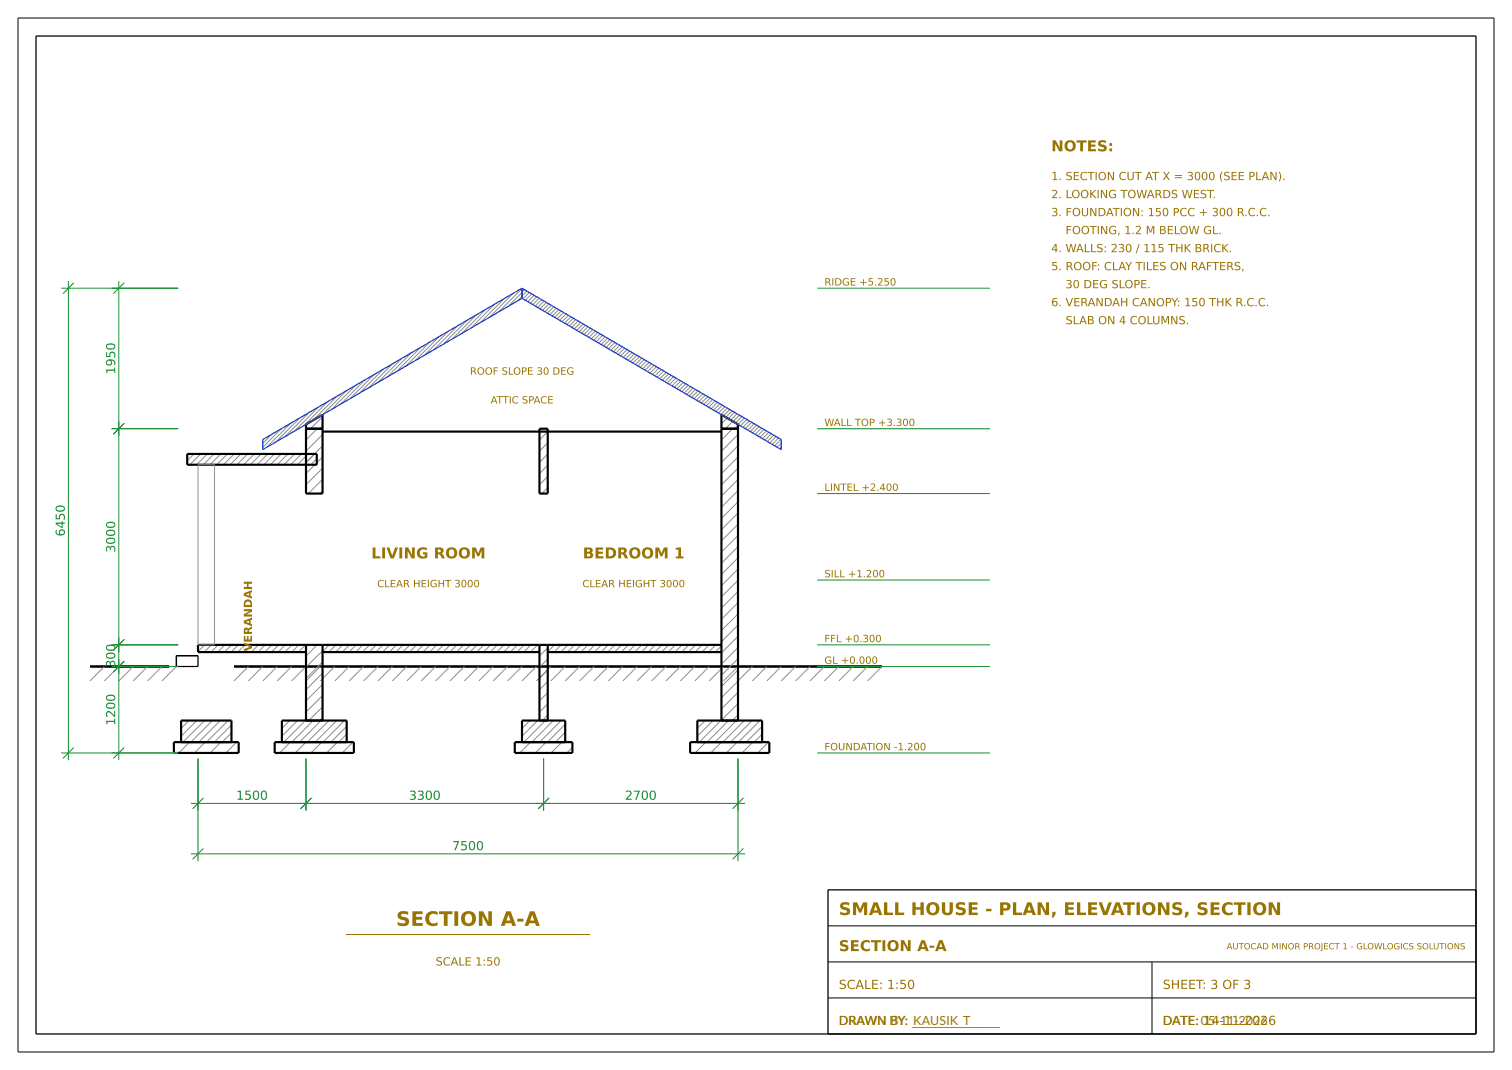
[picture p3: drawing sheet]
<svg xmlns="http://www.w3.org/2000/svg" width="420mm" height="297mm" viewBox="0 0 420 297" stroke-linecap="round" stroke-linejoin="round" font-family="sans-serif">
<path d="M10 10h400v277h-400zM49 182h6v3h-6zM410 247h-180v40" fill="none" stroke="#000" stroke-width=".35"/>
<path d="M5 5h410v287h-410zM230 257h180M230 277h180M230 267h180M320 267v20" fill="none" stroke="#000" stroke-width=".28"/>
<path d="M25 185h22M65 185h180" fill="none" stroke="#000" stroke-width=".7" stroke-linecap="butt"/>
<g fill="none" stroke="#8c8c8c" stroke-width=".28">
<path d="M111.7 99.4l-6.7 6.8M114.3 97.9l-6.8 6.7M116.8 96.4l-6.7 6.7M119.4 94.9l-6.7 6.7M122 93.4l-6.7 6.7M124.6 91.9l-6.7 6.7M127.2 90.4l-6.8 6.7M129.7 88.9l-6.7 6.7M132.3 87.4l-6.7 6.7M134.9 85.9l-6.7 6.7M137.5 84.4l-6.7 6.7M140.1 82.9l-6.8 6.7"/>
<path d="M142.6 81.4l-6.7 6.7M145 80.1l-6.5 6.5M145 81.2l-3.9 3.9M145 82.2l-1.3 1.4M145.7 80.4l-.7 .7M146.4 80.8l-1.4 1.4M147 81.2l-1.7 1.8M147.7 81.6l-1.8 1.8M148.4 82l-1.8 1.8M149.1 82.4l-1.8 1.7M149.8 82.8l-1.8 1.7M150.4 83.2l-1.7 1.7"/>
<path d="M151.1 83.6l-1.8 1.7M151.8 84l-1.8 1.7M152.5 84.4l-1.8 1.7M153.1 84.8l-1.7 1.7M153.8 85.1l-1.7 1.8M154.5 85.5l-1.8 1.8M155.2 85.9l-1.8 1.8M155.9 86.3l-1.8 1.8M156.5 86.7l-1.7 1.8M157.2 87.1l-1.7 1.8M157.9 87.5l-1.8 1.8M158.6 87.9l-1.8 1.8"/>
<path d="M159.3 88.3l-1.8 1.8M159.9 88.7l-1.7 1.8M160.6 89.1l-1.8 1.8M161.3 89.5l-1.8 1.8M162 89.9l-1.8 1.8M162.6 90.3l-1.7 1.8M163.3 90.7l-1.7 1.8M164 91.1l-1.8 1.8M164.7 91.5l-1.8 1.8M165.4 91.9l-1.8 1.7M166 92.3l-1.7 1.7M166.7 92.7l-1.7 1.7"/>
<path d="M167.4 93.1l-1.8 1.7M168.1 93.5l-1.8 1.7M168.8 93.9l-1.8 1.7M169.4 94.3l-1.7 1.7M170.1 94.7l-1.8 1.7M170.8 95l-1.8 1.8M171.5 95.4l-1.8 1.8M172.2 95.8l-1.8 1.8M172.8 96.2l-1.7 1.8M173.5 96.6l-1.8 1.8M174.2 97l-1.8 1.8M174.9 97.4l-1.8 1.8"/>
<path d="M175.5 97.8l-1.7 1.8M176.2 98.2l-1.7 1.8M176.9 98.6l-1.8 1.8M177.6 99l-1.8 1.8M178.3 99.4l-1.8 1.8M178.9 99.8l-1.7 1.8M78.2 119l-5.2 5.1M80.7 117.5l-6.7 6.7M83.3 116l-6.7 6.7M85.9 114.5l-6.7 6.7M88.1 119l-3.1 3.1M88.5 113l-6.7 6.7"/>
<path d="M89.6 115.7l-3.3 3.3M89.6 118.2l-.8 .8M91.1 111.5l-6.8 6.7M93.6 110l-6.7 6.7M96.2 108.5l-6.7 6.7M98.8 107l-6.7 6.7M101.4 105.4l-6.7 6.8M104 103.9l-6.8 6.8M106.5 102.4l-6.7 6.8M109.1 100.9l-6.7 6.8M152.2 119.8l-2.3 2.3M179.6 100.2l-1.7 1.8"/>
<path d="M180.3 100.6l-1.8 1.8M181 101l-1.8 1.8M181.7 101.4l-1.8 1.8M182.3 101.8l-1.7 1.7M183 102.2l-1.8 1.7M183.7 102.6l-1.8 1.7M184.4 103l-1.8 1.7M185.1 103.4l-1.8 1.7M185.7 103.8l-1.7 1.7M186.4 104.2l-1.8 1.7M187.1 104.6l-1.8 1.7M187.8 104.9l-1.8 1.8"/>
<path d="M188.4 105.3l-1.7 1.8M189.1 105.7l-1.7 1.8M189.8 106.1l-1.8 1.8M190.5 106.5l-1.8 1.8M191.2 106.9l-1.8 1.8M191.8 107.3l-1.7 1.8M192.5 107.7l-1.7 1.8M193.2 108.1l-1.8 1.8M193.9 108.5l-1.8 1.8M194.6 108.9l-1.8 1.8M195.2 109.3l-1.7 1.8M195.9 109.7l-1.8 1.8"/>
<path d="M196.6 110.1l-1.8 1.8M197.3 110.5l-1.8 1.8M197.9 110.9l-1.7 1.8M198.6 111.3l-1.7 1.8M199.3 111.7l-1.8 1.7M200 112.1l-1.8 1.7M200.7 112.5l-1.8 1.7M201.3 112.9l-1.7 1.7M202 116l-1.6 1.6M202 113.3l-1.7 1.7M202.7 113.7l-1.8 1.7M203.4 114.1l-1.8 1.7"/>
<path d="M203.5 119l-3.1 3.1M203.5 117l-2 2M204.1 114.5l-1.8 1.7M204.7 114.8l-1.7 1.8M205 118l-1 1M205.4 115.2l-1.8 1.8M206.1 115.6l-1.8 1.8M206.8 116l-1.8 1.8M207.5 116.4l-1.8 1.8M208.1 116.8l-1.7 1.8M208.8 117.2l-1.8 1.8M209.5 117.6l-1.8 1.8"/>
<path d="M210.2 118l-1.8 1.8M210.8 118.4l-1.7 1.8M211.5 118.8l-1.7 1.8M212.2 119.2l-1.8 1.8M212.9 119.6l-1.8 1.8M213.6 120l-1.8 1.8M53.9 126l-1.9 1.9M55 129h4.6v50h-4.6zM55.7 126l-3 3M57.6 126l-3 3M59.5 126l-3 3M61.3 126l-3 3"/>
<path d="M63.2 126l-3 3M65.1 126l-3 3M66.9 126l-3 3M68.8 126l-3 3M70.7 126l-3 3M72.5 126l-3 3M74.4 126l-3 3M75.6 120.5l-2.6 2.6M76.3 126l-3 3M78.1 126l-3 3M80 126l-3 3M81.9 126l-3 3"/>
<path d="M83.7 126l-3 3M85.6 126l-3 3M87.5 126l-3 3M88 127.3l-1.7 1.7M89.6 120.6l-4.6 4.6M89.6 123.7l-4.6 4.6M89.6 126.8l-4.6 4.6M89.6 130l-4.6 4.6M89.6 133.1l-3.9 3.9M89.6 136.2l-.8 .8M152.2 122.9l-2.3 2.3M152.2 126l-2.3 2.3"/>
<path d="M152.2 129.1l-2.3 2.3M152.2 132.3l-2.3 2.3M152.2 135.4l-1.7 1.6M205 133.1l-4.6 4.6M205 120.6l-4.6 4.6M205 123.7l-4.6 4.6M205 126.8l-4.6 4.6M205 130l-4.6 4.6M205 136.2l-4.6 4.6M205 139.3l-4.6 4.6M214.2 120.4l-1.7 1.8M214.9 120.8l-1.7 1.8"/>
<path d="M215.6 121.2l-1.8 1.8M216.3 121.6l-1.8 1.7M217 122l-1.8 1.7M217 123l-1.1 1.1M217 124.1l-.5 .4M205 142.4l-4.6 4.6M205 145.5l-4.6 4.6M205 148.6l-4.6 4.6M205 151.7l-4.6 4.6M205 154.8l-4.6 4.6M205 158l-4.6 4.6M56.9 179l-1.9 1.9"/>
<path d="M58.7 179l-2 2M60.6 179l-2 2M62.5 179l-2 2M64.3 179l-2 2M66.2 179l-2 2M68.1 179l-2 2M69.9 179l-2 2M71.8 179l-2 2M73.7 179l-2 2M75.5 179l-2 2M77.4 179l-2 2M79.3 179l-2 2"/>
<path d="M81.1 179l-2 2M83 179l-2 2M84.9 179l-2 2M88.1 179l-3.1 3.1M91.5 179l-1.9 1.9M93.3 179l-2 2M95.2 179l-2 2M97.1 179l-2 2M98.9 179l-2 2M100.8 179l-2 2M102.7 179l-2 2M104.5 179l-2 2"/>
<path d="M106.4 179l-2 2M108.3 179l-2 2M110.1 179l-2 2M112 179l-2 2M113.9 179l-2 2M115.7 179l-2 2M117.6 179l-2 2M119.5 179l-2 2M121.3 179l-2 2M123.2 179l-2 2M125.1 179l-2 2M126.9 179l-2 2"/>
<path d="M128.8 179l-2 2M130.7 179l-2 2M132.5 179l-2 2M134.4 179l-2 2M136.3 179l-2 2M138.1 179l-2 2M140 179l-2 2M141.9 179l-2 2M143.7 179l-2 2M145.6 179l-2 2M147.5 179l-2 2M149.3 179l-2 2"/>
<path d="M152.2 179.8l-2.3 2.3M154 179l-1.8 1.9M155.9 179l-2 2M157.8 179l-2 2M159.6 179l-2 2M161.5 179l-2 2M163.4 179l-2 2M165.2 179l-2 2M167.1 179l-2 2M169 179l-2 2M170.8 179l-2 2M172.7 179l-2 2"/>
<path d="M174.6 179l-2 2M176.4 179l-2 2M178.3 179l-2 2M180.2 179l-2 2M182 179l-2 2M183.9 179l-2 2M185.8 179l-2 2M187.6 179l-2 2M189.5 179l-2 2M191.4 179l-2 2M193.2 179l-2 2M195.1 179l-2 2"/>
<path d="M197 179l-2 2M198.8 179l-2 2M200.4 179.3l-1.7 1.7M205 161.1l-4.6 4.6M205 164.2l-4.6 4.6M205 167.3l-4.6 4.6M205 170.4l-4.6 4.6M205 173.5l-4.6 4.6M205 176.6l-4.6 4.6M205 179.7l-4.6 4.6M29 185l-4 4M33 185l-4 4"/>
<path d="M37 185l-4 4M41 185l-4 4M45 185l-4 4M49 185l-4 4M69 185l-4 4M73 185l-4 4M77 185l-4 4M81 185l-4 4M85 185l-4 4M85 180.7l-.3 .3M89 185l-4 4M89.6 193.1l-4.6 4.6"/>
<path d="M89.6 180.6l-4.6 4.6M89.6 183.7l-4.6 4.6M89.6 186.8l-4.6 4.6M89.6 190l-4.6 4.6M89.6 196.2l-3.8 3.8M89.6 199.3l-.7 .7M93 185l-4 4M97 185l-4 4M101 185l-4 4M105 185l-4 4M109 185l-4 4M113 185l-4 4"/>
<path d="M117 185l-4 4M121 185l-4 4M125 185l-4 4M129 185l-4 4M133 185l-4 4M137 185l-4 4M141 185l-4 4M145 185l-4 4M149 185l-4 4M149.9 180.4l-.7 .6M152.2 182.9l-2.3 2.3M152.2 186l-2.3 2.3"/>
<path d="M152.2 189.1l-2.3 2.3M152.2 192.3l-2.3 2.3M152.2 195.4l-2.3 2.3M152.2 198.5l-1.6 1.5M153 185l-4 4M157 185l-4 4M161 185l-4 4M165 185l-4 4M169 185l-4 4M173 185l-4 4M177 185l-4 4M181 185l-4 4"/>
<path d="M185 185l-4 4M189 185l-4 4M193 185l-4 4M197 185l-4 4M201 185l-4 4M205 185l-4 4M205 182.8l-4.6 4.6M205 186l-4.6 4.6M205 189.1l-4.6 4.6M205 192.2l-4.6 4.6M205 195.3l-4.6 4.6M205 198.4l-1.6 1.6"/>
<path d="M209 185l-4 4M213 185l-4 4M217 185l-4 4M221 185l-4 4M225 185l-4 4M229 185l-4 4M233 185l-4 4M237 185l-4 4M241 185l-4 4M245 185l-4 4M52.5 200l-2.2 2.2M52.7 206l-3 3"/>
<path d="M54.7 200l-4.4 4.4M56.8 200l-6 6M57 206l-3 3M59 200l-6 6M61.2 200l-6 6M61.4 206l-3 3M63.4 200l-6 6M64.3 201.2l-4.8 4.8M64.3 203.4l-2.6 2.6M64.3 205.6l-.4 .4M65.7 206l-3 3M80.5 200l-2.2 2.2"/>
<path d="M80.7 206l-3 3M82.7 200l-4.4 4.4M84.8 200l-6 6M85 206l-3 3M87 200l-6 6M89.2 200l-6 6M89.4 206l-3 3M91.4 200l-6 6M93.5 200l-6 6M93.7 206l-3 3M95.7 200l-6 6M96.3 201.6l-4.4 4.4"/>
<path d="M96.3 203.8l-2.2 2.2M96.3 206h.1M98.1 206l-3 3M147.2 200l-2.2 2.2M147.4 206l-3 3M149.4 200l-4.4 4.4M151.5 200l-6 6M151.7 206l-3 3M153.7 200l-6 6M155.9 200l-6 6M156.1 206l-3 3M157 201.1l-4.9 4.9"/>
<path d="M157 203.2l-2.8 2.8M157 205.4l-.6 .6M159 207.4l-1.6 1.6M195.9 200l-2.2 2.2M196.1 206l-3 3M198.1 200l-4.4 4.4M200.2 200l-6 6M200.4 206l-3 3M202.4 200l-6 6M204.6 200l-6 6M204.8 206l-3 3M206.8 200l-6 6"/>
<path d="M208.9 200l-6 6M209.1 206l-3 3M211.1 200l-6 6M211.7 201.6l-4.4 4.4M211.7 203.8l-2.2 2.2M211.7 206h.1M213.5 206l-3 3"/>
</g>
<g fill="none" stroke="#000" stroke-width=".6" stroke-linecap="butt">
<path d="M85 117.8l4.6-2.7v21.9h-4.6zM85 119h4.6M89.6 119.8h110.8M149.9 119h2.3v18h-2.3zM200.4 119h4.6M52 126h36v3h-36zM85 179v21M89.6 179v21M149.9 179v21M152.2 179v21M200.4 179h-145.4v2h30M89.6 181h60.3"/>
<path d="M152.2 181h48.2M48.3 206h18v3h-18zM50.3 206v-6h14v6M76.3 206h22v3h-22zM78.3 206v-6h18v6M143 206h16v3h-16zM145 206v-6h12v6M191.7 206h22v3h-22zM193.7 206v-6h18v6M200.4 200v-84.9l4.6 2.7v82.2"/>
</g>
<path d="M145 80l-72 42v2.8l72-42M145 80v2.8M145 80l72 42v2.8l-72-42" fill="none" stroke="#1f3fd0" stroke-width=".35"/>
<g fill="none" stroke="#138a2e" stroke-width=".28">
<path d="M19 78v133M20.5 78.5l-3 3M33 78v133M34.5 78.5l-3 3M17 80h32.5M227 80h48M31 119h18.5M34.5 117.5l-3 3M227 119h48M227 137h48M31 179h18.5M34.5 177.5l-3 3"/>
<path d="M227 179h48M227 161h48M31 185h18.5M34.5 183.5l-3 3M227 185h48M17 209h32.5M20.5 207.5l-3 3M34.5 207.5l-3 3M55 210.5v28.5M85 210.5v14.5M151 210.5v14.5M205 210.5v28.5"/>
<path d="M227 209h48M53 223h154M53 237h154M56.5 221.5l-3 3M56.5 235.5l-3 3M86.5 221.5l-3 3M152.5 221.5l-3 3M206.5 221.5l-3 3M206.5 235.5l-3 3"/>
</g>
<path d="M96 259.4h68" fill="none" stroke="#9a7400" stroke-width=".28"/>
<text font-size="5.6" fill="#9a7400" x="110" y="257">SECTION A-A</text>
<text font-size="4.9" fill="#9a7400" x="233" y="254">SMALL HOUSE - PLAN, ELEVATIONS, SECTION</text>
<g font-size="4.2" fill="#9a7400">
<text x="292" y="42">NOTES:</text>
<text x="103.1" y="155">LIVING ROOM</text>
<text x="161.9" y="155">BEDROOM 1</text>
<text x="233" y="264">SECTION A-A</text>
</g>
<g font-size="3.5" fill="#138a2e">
<text x="32" y="103.9" transform="rotate(-90 32 103.9)">1950</text>
<text x="18" y="148.9" transform="rotate(-90 18 148.9)">6450</text>
<text x="32" y="153.4" transform="rotate(-90 32 153.4)">3000</text>
<text x="32" y="185.3" transform="rotate(-90 32 185.3)">300</text>
<text x="32" y="201.4" transform="rotate(-90 32 201.4)">1200</text>
<text x="65.6" y="222">1500</text>
<text x="113.6" y="222">3300</text>
<text x="173.6" y="222">2700</text>
<text x="125.6" y="236">7500</text>
</g>
<g font-size="3.5" fill="#9a7400">
<text x="233" y="274.5">SCALE: 1:50</text>
<text x="323" y="274.5">SHEET: 3 OF 3</text>
<text x="233" y="284.4">DRAWN BY: KAUSIK T</text>
<text x="233" y="284.5">DRAWN BY: ______________</text>
<text x="323" y="284.4">DATE: 05-11-2026</text>
<text x="323" y="284.5">DATE: 14-11-2026</text>
</g>
<g font-size="3.1" fill="#9a7400">
<text x="292" y="50">1. SECTION CUT AT X = 3000 (SEE PLAN).</text>
<text x="292" y="55">2. LOOKING TOWARDS WEST.</text>
<text x="292" y="60">3. FOUNDATION: 150 PCC + 300 R.C.C.</text>
<text x="296" y="65">FOOTING, 1.2 M BELOW GL.</text>
<text x="292" y="70">4. WALLS: 230 / 115 THK BRICK.</text>
<text x="292" y="75">5. ROOF: CLAY TILES ON RAFTERS,</text>
<text x="296" y="80">30 DEG SLOPE.</text>
<text x="292" y="85">6. VERANDAH CANOPY: 150 THK R.C.C.</text>
<text x="296" y="90">SLAB ON 4 COLUMNS.</text>
<text x="70" y="180.8" transform="rotate(-90 70 180.8)">VERANDAH</text>
<text x="121" y="268">SCALE 1:50</text>
</g>
<g font-size="2.8" fill="#9a7400">
<text x="229" y="79.3">RIDGE +5.250</text>
<text x="130.5" y="104">ROOF SLOPE 30 DEG</text>
<text x="136.3" y="112">ATTIC SPACE</text>
<text x="229" y="118.3">WALL TOP +3.300</text>
<text x="229" y="136.3">LINTEL +2.400</text>
<text x="229" y="160.3">SILL +1.200</text>
<text x="104.8" y="163">CLEAR HEIGHT 3000</text>
<text x="161.8" y="163">CLEAR HEIGHT 3000</text>
<text x="229" y="178.3">FFL +0.300</text>
<text x="229" y="184.3">GL +0.000</text>
<text x="229" y="208.3">FOUNDATION -1.200</text>
</g>
<text font-size="2.4" fill="#9a7400" x="340.7" y="263.5">AUTOCAD MINOR PROJECT 1 - GLOWLOGICS SOLUTIONS</text>
</svg>
